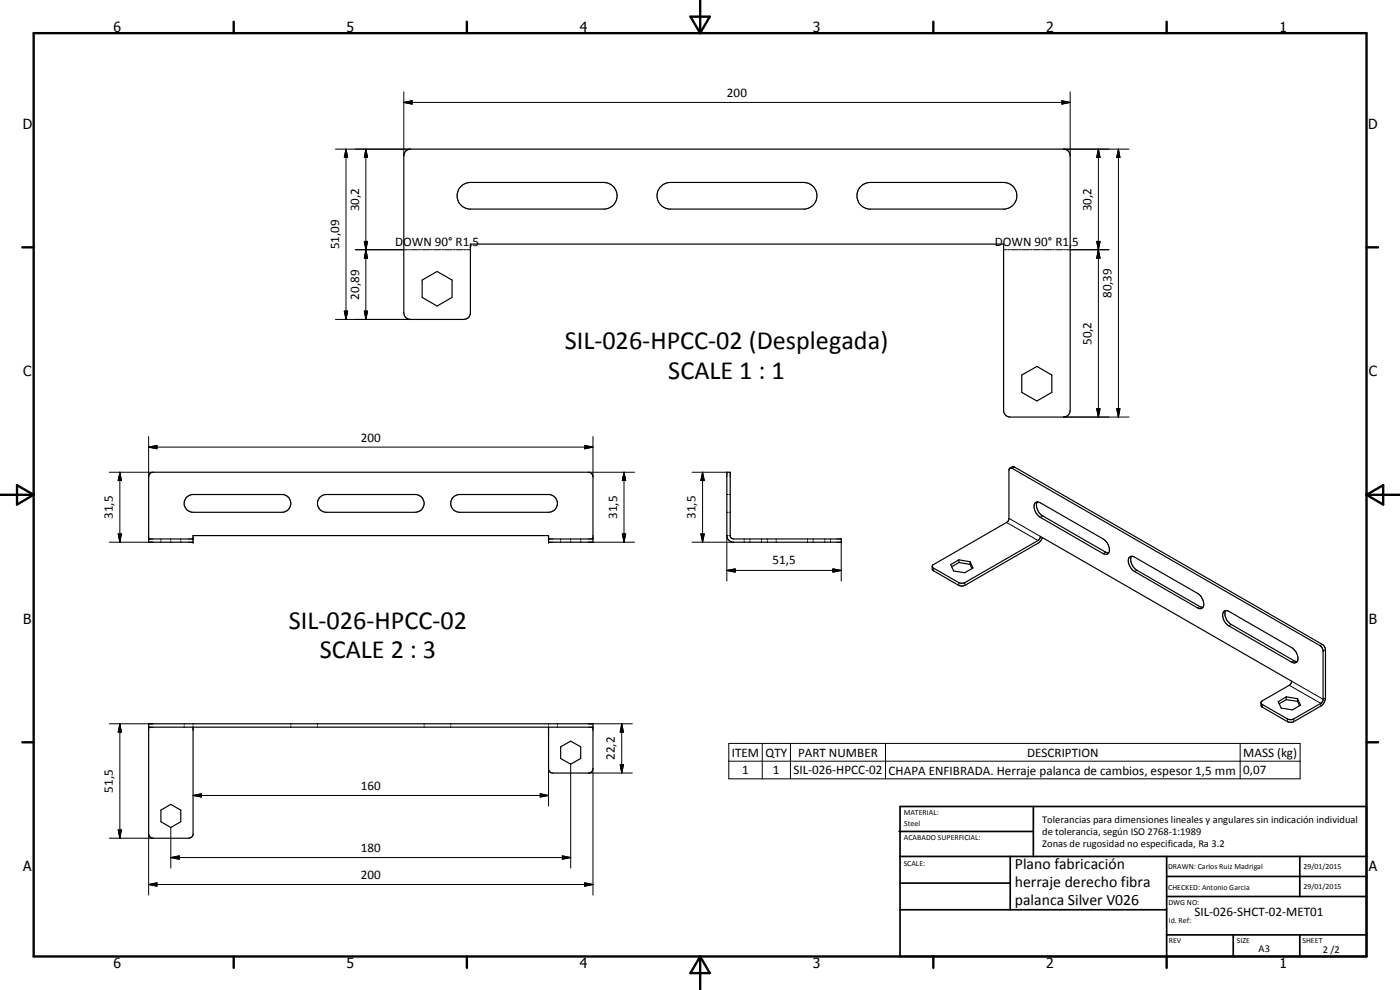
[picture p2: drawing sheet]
<svg xmlns="http://www.w3.org/2000/svg" width="420mm" height="297mm" viewBox="0 0 420 297" stroke-linecap="round" stroke-linejoin="round" font-family="sans-serif">
<g fill="none" stroke="#000" stroke-width=".35">
<path d="M121.9 45.2l1.3-.5h196a2 2 0 0 1 2 2v76.4a2 2 0 0 1-2 2h-16a2.07 2.07 0 0 1-2-1.6v-50.3h-160v21a1.98 1.98 0 0 1-2 1.6h-16a1.94 1.94 0 0 1-2-1.9v-47.2l.2-.9zM138.5 55.8l1.3-.8 1.4-.3h40a4 4 0 0 1 4 3.8 4 4 0 0 1-3.6 4.2h-40.9a4 4 0 0 1-3.4-2.7 4 4 0 0 1 1.2-4.2zM198.2 56.1l1.6-1.1 1.4-.3h40a4 4 0 0 1 4 3.8 4 4 0 0 1-3.5 4.2h-41a4 4 0 0 1-2.5-6.6zM258.5 55.8l1.2-.8 1.5-.3h40a4 4 0 0 1 4 3.8 4 4 0 0 1-3.5 4.2h-41a4 4 0 0 1-3.3-2.8 4 4 0 0 1 1.1-4.1zM126.7 84l4.5-2.6 4.5 2.6v5.2l-4.5 2.6-4.5-2.6zM306.7 112.5l4.5-2.6 4.5 2.6v5.2l-4.5 2.6-4.5-2.6zM45 142.1l.9-.4h130.7l.8 .2 .6 1.1v19.7h-13.4v-2h-106.7v2h-13.3v-19.7zM55.9 149.4l.9-.8 .8-.2h27.4a2.68 2.68 0 0 1 2.3 2.8 2.68 2.68 0 0 1-2.7 2.5h-26.7a2.67 2.67 0 0 1-2.4-1.5 2.67 2.67 0 0 1 .4-2.8zM95.8 149.4l.6-.6 1.2-.4h27.4a2.68 2.68 0 0 1 2.3 2.8 2.68 2.68 0 0 1-2.7 2.5h-26.7a2.7 2.7 0 0 1-2.4-1.5 2.7 2.7 0 0 1 .3-2.8zM135.8 149.4l.6-.6 1.2-.4h27.4a2.68 2.68 0 0 1 2.3 2.8 2.68 2.68 0 0 1-2.7 2.5h-26.6a2.7 2.7 0 0 1-2.5-1.5 2.7 2.7 0 0 1 .3-2.8zM218.1 141.7h1v19.2l.6 .7 32.8 .1v1h-32.7a2.07 2.07 0 0 1-1.7-2zM303.1 140.5h.6l92.6 53.3 .8 1.4-.1 15-.6 .8-8.1 4.7a1.91 1.91 0 0 1-1.9 0l-7.6-4.3-.4-.6"/>
<path d="M303.1 140.5l.8-.5 .5 .1 92.6 53.4 .8 1.2v14.7a3.1 3.1 0 0 1-1.4 2.4l-8.1 4.7-1 .2-.9-.2-7.7-4.4-.3-1.3M303.1 140.5l-.3 .4v14.8l-.4 .8-22.4 13-.2 .4M310.6 151l.6-.4 1 .3 18.9 10.8a3.7 3.7 0 0 1 1.6 4.2l-.8 .5-.8-.3-18.9-10.9a3.6 3.6 0 0 1-1.6-4.2zM311.3 150.6a3.4 3.4 0 0 0 1.7 4.2l18.8 10.9 .9 .2M44.6 161.7h13.3M164.6 161.7h13.4M279.8 169.9l.2 .4 7.7 4.5 1.5 .2 22.3-12.8 .6-.7 .1-.5 75.4 43.4-.5 1.1-8.3 4.8-.4 .5M287.8 168.8l-2.2 1.3M287.8 168.8l3.3 .5M287.8 168l-2.5 1.4 .9 1.9 3.3 .5 2.5-1.4-.9-1.9M287.8 168v.8M287.8 168l3.3 .5"/>
<path d="M291.1 169.3l.6 1.3M291.1 168.5v.8M312.8 161.3l-1.1 1.6-22.5 12.9-1.5-.2-7.7-4.4-.2-1.3M339 167.1l.5-.2 .7 .1 19.2 11a3.6 3.6 0 0 1 1.6 4.2l-.5 .4-1.1-.2-18.9-10.9a3.2 3.2 0 0 1-1.5-4.4zM339.6 166.9a3.6 3.6 0 0 0 1.6 4.2l18.9 10.9 .9 .2M367.3 183.4l.7-.2 .8 .2 18.8 10.9a3.3 3.3 0 0 1 1.5 4.4l-.7 .2-.8-.2-18.8-10.9a3.3 3.3 0 0 1-1.5-4.4zM367.9 183.2a3.5 3.5 0 0 0 1.6 4.2l18.9 10.8 .9 .3M44.6 218.2h133.4M57.9 218.2v32.5l-.3 .4-1 .4h-10.9a1.26 1.26 0 0 1-1.1-1.3v-33h133.4v13.4l-.4 1-.7 .3h-11.2l-.9-.5-.2-.5v-12.7M386 209.1l-2.4 1.4 .9 2 3.3 .5 2.5-1.4-.9-2M386 209.1l3.4 .5M386 209.9l3.4 .5"/>
<path d="M386 209.9l-2.1 1.3M386 209.1v.8M389.4 210.4l.6 1.3M389.4 209.6v.8M168.3 224.1l3-1.7 3 1.7v3.5l-3 1.7-3-1.7zM48.3 243.1l3-1.8 3 1.8v3.4l-3 1.8-3-1.8z"/>
</g>
<g fill="#000">
<circle cx="57.9" cy="161.7" r=".18"/>
<circle cx="57.9" cy="162.7" r=".18"/>
<circle cx="164.6" cy="161.7" r=".18"/>
<circle cx="164.6" cy="162.7" r=".18"/>
<circle cx="44.6" cy="218.2" r=".18"/>
<circle cx="57.9" cy="218.2" r=".18"/>
<circle cx="164.6" cy="218.2" r=".18"/>
<circle cx="178" cy="218.2" r=".18"/>
</g>
<g fill="none" stroke="#000" stroke-width=".3">
<path d="M121.2 30.7l2.5-.5v1zM121.2 30.7h200M121.2 27.6v19.1M318.7 30.2l2.5 .5-2.5 .5zM321.2 27.6v19.1M100.7 44.7h22.5M103.8 44.7l.5 2.5h-1zM103.8 44.7v51.1M109.8 44.7l.5 2.5h-1zM109.8 44.7v51.1M319.2 44.7h19.6M329.6 44.7l.5 2.5h-1z"/>
<path d="M329.6 44.7v80.4M335.6 44.7l.5 2.5h-1zM335.6 44.7v80.4M106.6 74.9h15.7M109.3 72.4h1l-.5 2.5zM109.8 74.9l.5 2.6h-1zM122.6 74.9h.5M123.4 74.9h2.2M125.9 74.9h.5M126.7 74.9h2.3M129.2 74.9h.6M130.1 74.9h2.2"/>
<path d="M132.6 74.9h.5M133.4 74.9h2.2M135.9 74.9h.6M136.7 74.9h2.3M139.2 74.9h.6M140.1 74.9h1.1M301.2 74.9h1.1M302.5 74.9h.6M303.4 74.9h2.2M305.9 74.9h.6M306.7 74.9h2.2M309.2 74.9h.6"/>
<path d="M310.1 74.9h2.2M312.6 74.9h.5M313.4 74.9h2.2M315.9 74.9h.5M316.7 74.9h2.3M319.2 74.9h.6M320.1 74.9h12.7M329.1 72.4h1l-.5 2.5zM329.1 72.4l1 5.1h-1l1-5.1zM329.6 74.9l.5 2.6h-1zM100.7 95.8h22.5M103.3 93.3h1l-.5 2.5z"/>
<path d="M109.3 93.3h1l-.5 2.5zM44.6 134.2l2.5-.6v1.1zM44.6 134.2h133.4M44.6 131v12M175.5 133.6l2.5 .6-2.5 .5zM178 131v12M319.2 125.1h19.6M329.1 122.6h1l-.5 2.5zM335.1 122.6h1l-.5 2.5zM32.8 141.7h13.1M36 141.7l.4 2.5h-.9zM36 141.7v21"/>
<path d="M176.6 141.7h13.8M187.3 141.7l.5 2.5h-1zM187.3 141.7v21M207.7 141.7h10.4M210.9 141.7l.5 2.5h-1.1zM210.9 141.7v21M218.1 148.4h.4M218.1 153.7h.4M218.8 148.4h.3M218.8 153.7h.3M302.1 156.8l9.4 5.4M302.8 155.5l9.4 5.5"/>
<path d="M304.4 140.1l-.7 .4M313 154.8l-.8 .4M32.8 162.7h13.1M35.5 160.2h.9l-.4 2.5zM48.3 161.7v.4M48.3 162.3v.4M51.3 161.7v.4M51.3 162.3v.4M54.3 161.7v.4M54.3 162.3v.4M168.3 161.7v.4M168.3 162.3v.4"/>
<path d="M171.3 161.7v.4M171.3 162.3v.4M174.3 161.7v.4M174.3 162.3v.4M176.6 162.7h13.8M186.8 160.2h1l-.5 2.5zM207.7 162.7h12.4M210.3 160.2h1.1l-.5 2.5zM218.1 171.2l2.5-.5v1zM218.1 171.2h34.4M218.5 160.7h-.4v13.6M218.8 160.7h.3"/>
<path d="M223.3 161.7v.4M223.3 162.3v.4M225.1 161.7v.4M225.1 162.3v.4M228.5 161.7v.4M228.5 162.3v.4M230.3 161.7v.4M230.3 162.3v.4M232.9 161.7v.4M232.9 162.3v.4M242.3 161.7v.4M242.3 162.3v.4"/>
<path d="M244 161.7v.4M244 162.3v.4M247.6 161.7v.4M247.6 162.3v.4M249.2 161.7v.4M249.2 162.3v.4M250 170.7l2.5 .5-2.5 .5zM252.5 162.7v11.6M280.2 170.5v.8M287.7 174.8v.8M289.6 174.8v.8M331.8 165.7l-.7 .4"/>
<path d="M341.2 171.1l-.7 .4M360.1 182l-.7 .4M369.5 187.4l-.7 .4M388.4 198.2l-.8 .5M396.8 193.3l-.7 .4M397.8 194.9l-.7 .5M32.8 217.2h13.1M36 217.2l.4 2.5h-.9zM36 217.2v34.3M55.3 217.2v.3M55.3 217.8v.4M57.9 217.2v.3"/>
<path d="M57.9 217.8v.4M87.3 217.2v.3M87.3 217.8v.4M95.3 217.2v.3M95.3 217.8v.4M127.3 217.2v.3M127.3 217.8v.4M135.3 217.2v.3M135.3 217.8v.4M164.6 217.2v.3M164.6 217.8v.4M167.3 217.2v.3"/>
<path d="M167.3 217.8v.4M176.6 217.2h13.2M186.6 217.2l.5 2.5h-1zM186.6 217.2v14.7M378.8 211.4v.8M386.4 215.7v.8M386.9 205.6l9.5 5.4v.8M387.6 204.4l9.5 5.4 .7-.4M388.3 215.7v.8M57.9 238.7l2.5-.5v.9zM57.9 238.7h106.7M162.1 238.2l2.5 .5-2.5 .4z"/>
<path d="M164.6 230.6v11.3M171.3 229.3v31.2M176.6 231.9h13.2M178 230.6v38M186.1 229.4h1l-.5 2.5zM218.7 223.1h171.5v10.6h-171.5zM218.7 228.4h171.5M228.8 223.1v10.6M237.2 223.1v10.6M265.8 223.1v10.6M372.2 223.1v10.6M32.8 251.5h13.1"/>
<path d="M35.5 249h.9l-.4 2.5zM44.6 250.2v18.4M51.3 257.3l2.5-.5v1zM51.3 248.3v12.2M51.3 257.3h120M168.8 256.8l2.5 .5-2.5 .5zM44.6 265.4l2.5-.5v1zM44.6 265.4h133.4M175.5 264.9l2.5 .5-2.5 .5z"/>
</g>
<g fill="none" stroke="#000" stroke-width=".71">
<path d="M10.1 9.9h400v277.1h-400zM70.1 6.5v3.4M140.1 6.5v3.4M207.2 5h5.8l-2.9 4.9zM210.1 0v9.9M280.1 6.5v3.4M350.1 6.5v3.4M6.7 74.2h3.4M410.1 74.2h3.5M.1 148.5h10M5.1 145.6l5 2.9-5 2.9zM410.1 148.5h10"/>
<path d="M410.1 148.5l5-2.9v5.8zM6.7 222.7h3.4M410.1 222.7h3.5M70.1 287v3.4M140.1 287v3.4M210.1 287v10M210.1 287l2.9 5h-5.8zM280.1 287v3.4M350.1 287v3.4"/>
</g>
<g fill="none" stroke="#000" stroke-width=".51">
<path d="M269.8 249.5h40.3M270.1 242h140v45h-140zM270.1 257h140M303.2 257v16M310.1 242v15M350.1 257v30M390.1 257v12M270.1 265h33.1M270.1 273h80M350.1 269h60M350.1 263h60M350.1 280.5h60"/>
<path d="M370.1 280.5v6.5M390.1 280.5v6.5"/>
</g>
<g fill="#000">
<path d="M121.2 30.7l2.5-.5v1zM318.7 30.2l2.5 .5-2.5 .5zM103.8 44.7l.5 2.5h-1zM109.8 44.7l.5 2.5h-1zM329.6 44.7l.5 2.5h-1zM335.6 44.7l.5 2.5h-1zM109.3 72.4h1l-.5 2.5zM109.8 74.9l.5 2.6h-1zM329.1 72.4h1l-.5 2.5zM329.6 74.9l.5 2.6h-1zM103.3 93.3h1l-.5 2.5zM109.3 93.3h1l-.5 2.5z"/>
<path d="M44.6 134.2l2.5-.6v1.1zM175.5 133.6l2.5 .6-2.5 .5zM329.1 122.6h1l-.5 2.5zM335.1 122.6h1l-.5 2.5zM36 141.7l.4 2.5h-.9zM187.3 141.7l.5 2.5h-1zM210.9 141.7l.5 2.5h-1.1zM35.5 160.2h.9l-.4 2.5zM186.8 160.2h1l-.5 2.5zM210.3 160.2h1.1l-.5 2.5zM218.1 171.2l2.5-.5v1zM250 170.7l2.5 .5-2.5 .5z"/>
<path d="M36 217.2l.4 2.5h-.9zM186.6 217.2l.5 2.5h-1zM57.9 238.7l2.5-.5v.9zM162.1 238.2l2.5 .5-2.5 .4zM186.1 229.4h1l-.5 2.5zM35.5 249h.9l-.4 2.5zM51.3 257.3l2.5-.5v1zM168.8 256.8l2.5 .5-2.5 .5zM44.6 265.4l2.5-.5v1zM175.5 264.9l2.5 .5-2.5 .5z"/>
</g>
<g font-size="7.9">
<text x="169.5" y="104.8">SIL-026-HPCC-02 (Desplegada)</text>
<text x="200.6" y="113.8">SCALE 1 : 1</text>
<text x="86.7" y="188.6">SIL-026-HPCC-02</text>
<text x="96" y="197.6">SCALE 2 : 3</text>
</g>
<g font-size="4.7">
<text x="304.6" y="260.8">Plano fabricación</text>
<text x="304.6" y="266.2">herraje derecho fibra</text>
<text x="304.6" y="271.6">palanca Silver V026</text>
</g>
<g font-size="4.2">
<text x="34" y="9.6">6</text>
<text x="104" y="9.6">5</text>
<text x="174" y="9.6">4</text>
<text x="244" y="9.6">3</text>
<text x="314" y="9.6">2</text>
<text x="384" y="9.6">1</text>
<text x="6.8" y="38.7">D</text>
<text x="410.6" y="38.7">D</text>
<text x="7" y="112.9">C</text>
<text x="410.8" y="112.9">C</text>
<text x="7" y="187.1">B</text>
<text x="410.8" y="187.1">B</text>
<text x="7" y="261.4">A</text>
<text x="410.8" y="261.4">A</text>
<text x="34" y="290.4">6</text>
<text x="104" y="290.4">5</text>
<text x="174" y="290.4">4</text>
<text x="244" y="290.4">3</text>
<text x="314" y="290.4">2</text>
<text x="384" y="290.4">1</text>
</g>
<g font-size="3.9">
<text x="218.2" y="29.2">200</text>
<text x="107.8" y="63.3" transform="rotate(-90 107.8 63.3)">30,2</text>
<text x="327.6" y="63.3" transform="rotate(-90 327.6 63.3)">30,2</text>
<text x="101.8" y="74.8" transform="rotate(-90 101.8 74.8)">51,09</text>
<text x="118.6" y="73.7">DOWN 90° R1,5</text>
<text x="298.5" y="73.7">DOWN 90° R1,5</text>
<text x="107.8" y="89.9" transform="rotate(-90 107.8 89.9)">20,89</text>
<text x="333.6" y="89.5" transform="rotate(-90 333.6 89.5)">80,39</text>
<text x="327.6" y="103.5" transform="rotate(-90 327.6 103.5)">50,2</text>
<text x="108.3" y="132.6">200</text>
<text x="33.9" y="155.7" transform="rotate(-90 33.9 155.7)">31,5</text>
<text x="185.2" y="155.7" transform="rotate(-90 185.2 155.7)">31,5</text>
<text x="208.8" y="155.7" transform="rotate(-90 208.8 155.7)">31,5</text>
<text x="231.8" y="169.1">51,5</text>
<text x="219.7" y="227">ITEM</text>
<text x="229.7" y="227">QTY</text>
<text x="239.6" y="227">PART NUMBER</text>
<text x="308.2" y="227">DESCRIPTION</text>
<text x="373.1" y="227.1">MASS (kg)</text>
<text x="184.6" y="228" transform="rotate(-90 184.6 228)">22,2</text>
<text x="222.7" y="232.3">1</text>
<text x="232" y="232.3">1</text>
<text x="238.1" y="232.3">SIL-026-HPCC-02</text>
<text x="266.6" y="232.4">CHAPA ENFIBRADA. Herraje palanca de cambios, espesor 1,5 mm</text>
<text x="373.1" y="232.3">0,07</text>
<text x="33.9" y="237.8" transform="rotate(-90 33.9 237.8)">51,5</text>
<text x="108.3" y="237.1">160</text>
<text x="108.3" y="255.7">180</text>
<text x="108.3" y="263.8">200</text>
<text x="358.5" y="275">SIL-026-SHCT-02-MET01</text>
</g>
<g font-size="3.1">
<text x="312.7" y="246.8">Tolerancias para dimensiones lineales y angulares sin indicación individual</text>
<text x="312.7" y="250.4">de tolerancia, según ISO 2768-1:1989</text>
<text x="312.7" y="254">Zonas de rugosidad no especificada, Ra 3.2</text>
<text x="377.7" y="285.6">A3</text>
<text x="397" y="285.9">2 /2</text>
</g>
<g font-size="2.4">
<text x="271.2" y="244.4">MATERIAL:</text>
<text x="271.3" y="252">ACABADO SUPERFICIAL:</text>
<text x="271.4" y="247.9">Steel</text>
<text x="271.2" y="259.7">SCALE:</text>
<text x="350.6" y="260.8">DRAWN: Carlos Ruiz Madrigal</text>
<text x="391.2" y="260.6">29/01/2015</text>
<text x="350.6" y="267">CHECKED: Antonio Garcia</text>
<text x="391.2" y="266.7">29/01/2015</text>
<text x="350.6" y="271.4">DWG NO:</text>
<text x="350.8" y="276.9">Id. Ref:</text>
<text x="350.8" y="282.8">REV</text>
<text x="371.2" y="282.9">SIZE</text>
<text x="390.9" y="282.9">SHEET</text>
</g>
</svg>
